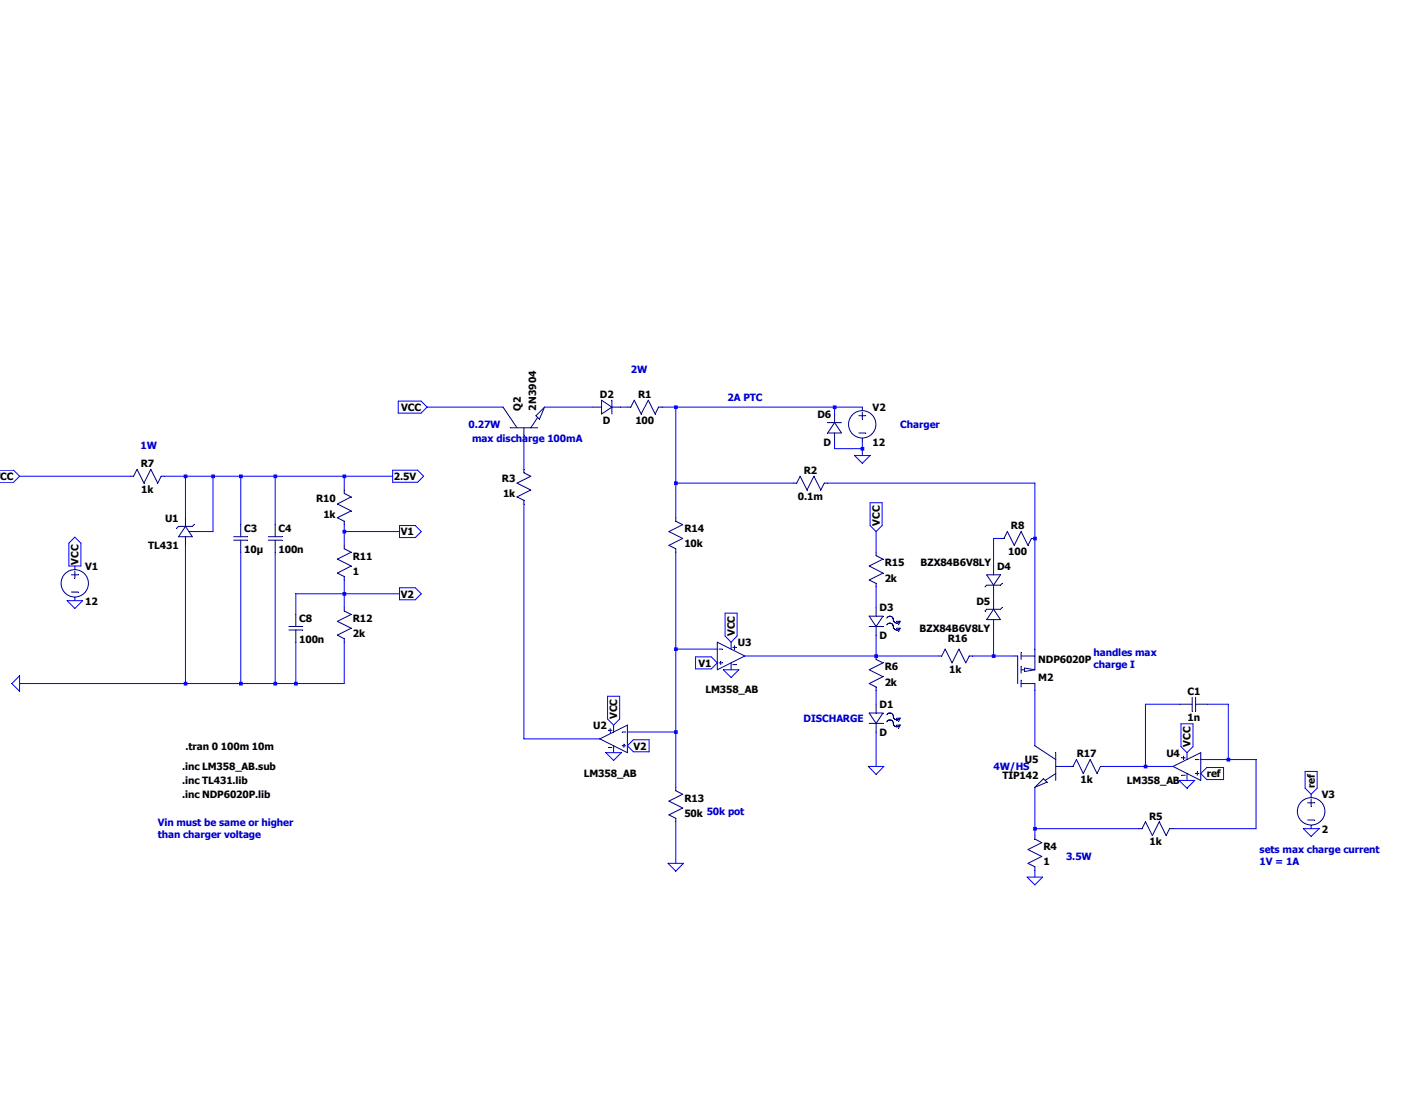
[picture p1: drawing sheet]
<svg xmlns="http://www.w3.org/2000/svg" width="279mm" height="216mm" viewBox="0 0 279 216" stroke-linecap="round" stroke-linejoin="round" font-family="sans-serif">
<path d="M14.1 113h1.3" fill="none" stroke="#00007f" stroke-width=".2"/>
<path d="M14.1 116.4h1.3" fill="none" stroke="#00007f" stroke-width=".2"/>
<path d="M14.7 112.4v1.3" fill="none" stroke="#00007f" stroke-width=".2"/>
<path d="M14.7 117.4v.7" fill="none" stroke="#00007f" stroke-width=".2"/>
<path d="M14.7 111.3v.7" fill="none" stroke="#00007f" stroke-width=".2"/>
<g fill="none" stroke="#00007f" stroke-width=".2">
<path d="M47.4 106.2v2.4"/>
<circle cx="14.7" cy="114.7" r="2.69"/>
</g>
<path d="M47.4 103.2v2.3" fill="none" stroke="#00007f" stroke-width=".2"/>
<path d="M46 105.5h2.7" fill="none" stroke="#00007f" stroke-width=".2"/>
<path d="M46 106.2h2.7" fill="none" stroke="#00007f" stroke-width=".2"/>
<path d="M54.1 106.2v2.4" fill="none" stroke="#00007f" stroke-width=".2"/>
<path d="M54.1 103.2v2.3" fill="none" stroke="#00007f" stroke-width=".2"/>
<path d="M52.8 105.5h2.7" fill="none" stroke="#00007f" stroke-width=".2"/>
<path d="M52.8 106.2h2.7" fill="none" stroke="#00007f" stroke-width=".2"/>
<path d="M31.7 93.6h.7" fill="none" stroke="#00007f" stroke-width=".2"/>
<path d="M31.7 93.6l-.7 1.4" fill="none" stroke="#00007f" stroke-width=".2"/>
<path d="M29.7 92.3l1.3 2.7" fill="none" stroke="#00007f" stroke-width=".2"/>
<path d="M29.7 92.3l-1.4 2.7" fill="none" stroke="#00007f" stroke-width=".2"/>
<path d="M27 92.3l1.3 2.7" fill="none" stroke="#00007f" stroke-width=".2"/>
<path d="M25.6 93.6h.7" fill="none" stroke="#00007f" stroke-width=".2"/>
<path d="M27 92.3l-.7 1.3" fill="none" stroke="#00007f" stroke-width=".2"/>
<path d="M67.7 96.4v.6" fill="none" stroke="#00007f" stroke-width=".2"/>
<path d="M67.7 97l1.4 .7" fill="none" stroke="#00007f" stroke-width=".2"/>
<path d="M69.1 97.7l-2.7 1.4" fill="none" stroke="#00007f" stroke-width=".2"/>
<path d="M66.4 99.1l2.7 1.4" fill="none" stroke="#00007f" stroke-width=".2"/>
<path d="M69.1 100.5l-2.7 1.3" fill="none" stroke="#00007f" stroke-width=".2"/>
<path d="M67.7 102.5v.7" fill="none" stroke="#00007f" stroke-width=".2"/>
<path d="M66.4 101.8l1.3 .7" fill="none" stroke="#00007f" stroke-width=".2"/>
<path d="M67.7 113.4v.6" fill="none" stroke="#00007f" stroke-width=".2"/>
<path d="M66.4 112.7l1.3 .7" fill="none" stroke="#00007f" stroke-width=".2"/>
<path d="M69.1 111.3l-2.7 1.4" fill="none" stroke="#00007f" stroke-width=".2"/>
<path d="M66.4 109.9l2.7 1.4" fill="none" stroke="#00007f" stroke-width=".2"/>
<path d="M69.1 108.6l-2.7 1.3" fill="none" stroke="#00007f" stroke-width=".2"/>
<path d="M67.7 107.2v.7" fill="none" stroke="#00007f" stroke-width=".2"/>
<path d="M67.7 107.9l1.4 .7" fill="none" stroke="#00007f" stroke-width=".2"/>
<path d="M67.7 125.6v.7" fill="none" stroke="#00007f" stroke-width=".2"/>
<path d="M66.4 124.9l1.3 .7" fill="none" stroke="#00007f" stroke-width=".2"/>
<path d="M69.1 123.5l-2.7 1.4" fill="none" stroke="#00007f" stroke-width=".2"/>
<path d="M66.4 122.2l2.7 1.3" fill="none" stroke="#00007f" stroke-width=".2"/>
<path d="M69.1 120.8l-2.7 1.4" fill="none" stroke="#00007f" stroke-width=".2"/>
<path d="M67.7 119.5v.6" fill="none" stroke="#00007f" stroke-width=".2"/>
<path d="M67.7 120.1l1.4 .7" fill="none" stroke="#00007f" stroke-width=".2"/>
<path d="M58.2 123.9v2.4" fill="none" stroke="#00007f" stroke-width=".2"/>
<path d="M58.2 120.8v2.4" fill="none" stroke="#00007f" stroke-width=".2"/>
<path d="M56.9 123.2h2.7" fill="none" stroke="#00007f" stroke-width=".2"/>
<path d="M56.9 123.9h2.7" fill="none" stroke="#00007f" stroke-width=".2"/>
<path d="M38.2 103.2l-.4 .3" fill="none" stroke="#00007f" stroke-width=".2"/>
<path d="M35.1 103.5l-.3 .3" fill="none" stroke="#00007f" stroke-width=".2"/>
<path d="M35.1 103.5h2.7" fill="none" stroke="#00007f" stroke-width=".2"/>
<path d="M35.1 105.5h2.7" fill="none" stroke="#00007f" stroke-width=".2"/>
<path d="M36.5 103.5l-1.4 2" fill="none" stroke="#00007f" stroke-width=".2"/>
<path d="M36.5 103.5l1.3 2" fill="none" stroke="#00007f" stroke-width=".2"/>
<path d="M36.5 105.5v1.7" fill="none" stroke="#00007f" stroke-width=".2"/>
<path d="M36.5 101.8v1.7" fill="none" stroke="#00007f" stroke-width=".2"/>
<path d="M37.2 104.5h2" fill="none" stroke="#00007f" stroke-width=".2"/>
<path d="M105.5 81.7l.6 .7" fill="none" stroke="#00007f" stroke-width=".2"/>
<path d="M107.1 80.1l-1.6 1.6" fill="none" stroke="#00007f" stroke-width=".2"/>
<path d="M107.1 80.1l-1 2.3" fill="none" stroke="#00007f" stroke-width=".2"/>
<path d="M105.8 82.1l-1.4 2" fill="none" stroke="#00007f" stroke-width=".2"/>
<path d="M100.4 84.1h5.4" fill="none" stroke="#00007f" stroke-width=".2"/>
<path d="M99 80.1l2.7 4" fill="none" stroke="#00007f" stroke-width=".2"/>
<path d="M103.1 84.1v1.4" fill="none" stroke="#00007f" stroke-width=".2"/>
<path d="M123.4 142.6l-5.4 2.7" fill="none" stroke="#00007f" stroke-width=".2"/>
<path d="M118 145.3l5.4 2.7" fill="none" stroke="#00007f" stroke-width=".2"/>
<path d="M123.4 142.6v5.4" fill="none" stroke="#00007f" stroke-width=".2"/>
<path d="M122.4 143.9h.7" fill="none" stroke="#00007f" stroke-width=".2"/>
<path d="M122.4 146.6h.7" fill="none" stroke="#00007f" stroke-width=".2"/>
<path d="M122.8 146.3v.7" fill="none" stroke="#00007f" stroke-width=".2"/>
<path d="M120.7 142.6v1.3" fill="none" stroke="#00007f" stroke-width=".2"/>
<path d="M120.7 146.6v1.4" fill="none" stroke="#00007f" stroke-width=".2"/>
<path d="M119.7 143.6h.7" fill="none" stroke="#00007f" stroke-width=".2"/>
<path d="M120.1 143.3v.6" fill="none" stroke="#00007f" stroke-width=".2"/>
<path d="M119.7 147h.7" fill="none" stroke="#00007f" stroke-width=".2"/>
<path d="M171 142.2h2.7" fill="none" stroke="#00007f" stroke-width=".2"/>
<path d="M171 140.2h2.7" fill="none" stroke="#00007f" stroke-width=".2"/>
<path d="M173.7 140.2l-1.3 2" fill="none" stroke="#00007f" stroke-width=".2"/>
<path d="M171 140.2l1.4 2" fill="none" stroke="#00007f" stroke-width=".2"/>
<path d="M172.4 138.5v1.7" fill="none" stroke="#00007f" stroke-width=".2"/>
<path d="M172.4 142.2v1.7" fill="none" stroke="#00007f" stroke-width=".2"/>
<path d="M177.1 141.2l-.3 .7" fill="none" stroke="#00007f" stroke-width=".2"/>
<path d="M176.4 141.2h.7" fill="none" stroke="#00007f" stroke-width=".2"/>
<path d="M177.1 142.6l-.3 .7" fill="none" stroke="#00007f" stroke-width=".2"/>
<path d="M176.4 142.6h.7" fill="none" stroke="#00007f" stroke-width=".2"/>
<path d="M174.5 140.5h.1" fill="none" stroke="#00007f" stroke-width=".2"/>
<path d="M174.6 140.4l-.1 .1" fill="none" stroke="#00007f" stroke-width=".2"/>
<path d="M174.7 140.3l-.1 .1" fill="none" stroke="#00007f" stroke-width=".2"/>
<path d="M174.8 140.3h-.1" fill="none" stroke="#00007f" stroke-width=".2"/>
<path d="M174.9 140.2l-.1 .1" fill="none" stroke="#00007f" stroke-width=".2"/>
<path d="M174.9 140.2h.1" fill="none" stroke="#00007f" stroke-width=".2"/>
<path d="M175 140.2h.1" fill="none" stroke="#00007f" stroke-width=".2"/>
<path d="M175.1 140.2h.2" fill="none" stroke="#00007f" stroke-width=".2"/>
<path d="M175.3 140.2v.1" fill="none" stroke="#00007f" stroke-width=".2"/>
<path d="M175.3 140.3h.2" fill="none" stroke="#00007f" stroke-width=".2"/>
<path d="M175.5 140.3l.1 .1" fill="none" stroke="#00007f" stroke-width=".2"/>
<path d="M175.6 140.4v.1" fill="none" stroke="#00007f" stroke-width=".2"/>
<path d="M175.6 140.5h.1" fill="none" stroke="#00007f" stroke-width=".2"/>
<path d="M175.7 140.5v.1" fill="none" stroke="#00007f" stroke-width=".2"/>
<path d="M175.7 140.6l.1 .2" fill="none" stroke="#00007f" stroke-width=".2"/>
<path d="M175.8 140.8v.1" fill="none" stroke="#00007f" stroke-width=".2"/>
<path d="M177.1 141.2l-.1 .1" fill="none" stroke="#00007f" stroke-width=".2"/>
<path d="M177 141.3l-.1 .1" fill="none" stroke="#00007f" stroke-width=".2"/>
<path d="M176.9 141.4h-.1" fill="none" stroke="#00007f" stroke-width=".2"/>
<path d="M176.8 141.4l-.1 .1" fill="none" stroke="#00007f" stroke-width=".2"/>
<path d="M176.7 141.5h.1" fill="none" stroke="#00007f" stroke-width=".2"/>
<path d="M176.7 141.5l-.2 .1" fill="none" stroke="#00007f" stroke-width=".2"/>
<path d="M176.4 141.6h.1" fill="none" stroke="#00007f" stroke-width=".2"/>
<path d="M176.3 141.5l.1 .1" fill="none" stroke="#00007f" stroke-width=".2"/>
<path d="M176.2 141.5h.1" fill="none" stroke="#00007f" stroke-width=".2"/>
<path d="M176.1 141.4l.1 .1" fill="none" stroke="#00007f" stroke-width=".2"/>
<path d="M176 141.4h.1" fill="none" stroke="#00007f" stroke-width=".2"/>
<path d="M175.9 141.3l.1 .1" fill="none" stroke="#00007f" stroke-width=".2"/>
<path d="M175.9 141.2v.1" fill="none" stroke="#00007f" stroke-width=".2"/>
<path d="M175.8 141.1l.1 .1" fill="none" stroke="#00007f" stroke-width=".2"/>
<path d="M175.8 141v.1" fill="none" stroke="#00007f" stroke-width=".2"/>
<path d="M175.8 140.9v.1" fill="none" stroke="#00007f" stroke-width=".2"/>
<path d="M174.5 141.8v.1" fill="none" stroke="#00007f" stroke-width=".2"/>
<path d="M174.6 141.7l-.1 .1" fill="none" stroke="#00007f" stroke-width=".2"/>
<path d="M174.7 141.7h-.1" fill="none" stroke="#00007f" stroke-width=".2"/>
<path d="M174.8 141.6l-.1 .1" fill="none" stroke="#00007f" stroke-width=".2"/>
<path d="M174.9 141.6h-.1" fill="none" stroke="#00007f" stroke-width=".2"/>
<path d="M174.9 141.6h.1" fill="none" stroke="#00007f" stroke-width=".2"/>
<path d="M175 141.6h.1" fill="none" stroke="#00007f" stroke-width=".2"/>
<path d="M175.1 141.6h.2" fill="none" stroke="#00007f" stroke-width=".2"/>
<path d="M175.3 141.6h.1" fill="none" stroke="#00007f" stroke-width=".2"/>
<path d="M175.3 141.6h.2" fill="none" stroke="#00007f" stroke-width=".2"/>
<path d="M175.5 141.6l.1 .1" fill="none" stroke="#00007f" stroke-width=".2"/>
<path d="M175.6 141.7v.1" fill="none" stroke="#00007f" stroke-width=".2"/>
<path d="M175.6 141.8l.1 .1" fill="none" stroke="#00007f" stroke-width=".2"/>
<path d="M175.7 141.9v.1" fill="none" stroke="#00007f" stroke-width=".2"/>
<path d="M175.7 142l.1 .1" fill="none" stroke="#00007f" stroke-width=".2"/>
<path d="M175.8 142.1v.1" fill="none" stroke="#00007f" stroke-width=".2"/>
<path d="M177.1 142.5l-.1 .1" fill="none" stroke="#00007f" stroke-width=".2"/>
<path d="M177 142.6l-.1 .1" fill="none" stroke="#00007f" stroke-width=".2"/>
<path d="M176.9 142.7l-.1 .1" fill="none" stroke="#00007f" stroke-width=".2"/>
<path d="M176.8 142.8h-.1" fill="none" stroke="#00007f" stroke-width=".2"/>
<path d="M176.7 142.8v.1" fill="none" stroke="#00007f" stroke-width=".2"/>
<path d="M176.7 142.9h-.2" fill="none" stroke="#00007f" stroke-width=".2"/>
<path d="M176.4 142.9h.1" fill="none" stroke="#00007f" stroke-width=".2"/>
<path d="M176.3 142.9h.1" fill="none" stroke="#00007f" stroke-width=".2"/>
<path d="M176.2 142.9h.1" fill="none" stroke="#00007f" stroke-width=".2"/>
<path d="M176.1 142.8l.1 .1" fill="none" stroke="#00007f" stroke-width=".2"/>
<path d="M176 142.7l.1 .1" fill="none" stroke="#00007f" stroke-width=".2"/>
<path d="M175.9 142.7h.1" fill="none" stroke="#00007f" stroke-width=".2"/>
<path d="M175.9 142.6v.1" fill="none" stroke="#00007f" stroke-width=".2"/>
<path d="M175.8 142.5l.1 .1" fill="none" stroke="#00007f" stroke-width=".2"/>
<path d="M175.8 142.3v.2" fill="none" stroke="#00007f" stroke-width=".2"/>
<path d="M175.8 142.2v.1" fill="none" stroke="#00007f" stroke-width=".2"/>
<path d="M133 160.9v.7" fill="none" stroke="#00007f" stroke-width=".2"/>
<path d="M131.6 160.2l1.4 .7" fill="none" stroke="#00007f" stroke-width=".2"/>
<path d="M134.3 158.9l-2.7 1.3" fill="none" stroke="#00007f" stroke-width=".2"/>
<path d="M131.6 157.5l2.7 1.4" fill="none" stroke="#00007f" stroke-width=".2"/>
<path d="M134.3 156.2l-2.7 1.3" fill="none" stroke="#00007f" stroke-width=".2"/>
<path d="M133 154.8v.7" fill="none" stroke="#00007f" stroke-width=".2"/>
<path d="M133 155.5l1.3 .7" fill="none" stroke="#00007f" stroke-width=".2"/>
<path d="M141.1 126.3l5.5 2.7" fill="none" stroke="#00007f" stroke-width=".2"/>
<path d="M146.6 129l-5.5 2.7" fill="none" stroke="#00007f" stroke-width=".2"/>
<path d="M141.1 126.3v5.4" fill="none" stroke="#00007f" stroke-width=".2"/>
<path d="M141.5 127.6h.7" fill="none" stroke="#00007f" stroke-width=".2"/>
<path d="M141.5 130.3h.7" fill="none" stroke="#00007f" stroke-width=".2"/>
<path d="M141.8 130v.7" fill="none" stroke="#00007f" stroke-width=".2"/>
<path d="M143.8 126.3v1.3" fill="none" stroke="#00007f" stroke-width=".2"/>
<path d="M143.8 130.3v1.4" fill="none" stroke="#00007f" stroke-width=".2"/>
<path d="M144.2 127.3h.7" fill="none" stroke="#00007f" stroke-width=".2"/>
<path d="M144.5 127v.6" fill="none" stroke="#00007f" stroke-width=".2"/>
<path d="M144.2 130.7h.7" fill="none" stroke="#00007f" stroke-width=".2"/>
<path d="M133 107.9v.7" fill="none" stroke="#00007f" stroke-width=".2"/>
<path d="M131.6 107.2l1.4 .7" fill="none" stroke="#00007f" stroke-width=".2"/>
<path d="M134.3 105.9l-2.7 1.3" fill="none" stroke="#00007f" stroke-width=".2"/>
<path d="M131.6 104.5l2.7 1.4" fill="none" stroke="#00007f" stroke-width=".2"/>
<path d="M134.3 103.2l-2.7 1.3" fill="none" stroke="#00007f" stroke-width=".2"/>
<path d="M133 101.8v.7" fill="none" stroke="#00007f" stroke-width=".2"/>
<path d="M133 102.5l1.3 .7" fill="none" stroke="#00007f" stroke-width=".2"/>
<path d="M172.4 114.7v.7" fill="none" stroke="#00007f" stroke-width=".2"/>
<path d="M171 114l1.4 .7" fill="none" stroke="#00007f" stroke-width=".2"/>
<path d="M173.7 112.7l-2.7 1.3" fill="none" stroke="#00007f" stroke-width=".2"/>
<path d="M171 111.3l2.7 1.4" fill="none" stroke="#00007f" stroke-width=".2"/>
<path d="M173.7 109.9l-2.7 1.4" fill="none" stroke="#00007f" stroke-width=".2"/>
<path d="M172.4 108.6v.7" fill="none" stroke="#00007f" stroke-width=".2"/>
<path d="M172.4 109.3l1.3 .6" fill="none" stroke="#00007f" stroke-width=".2"/>
<path d="M120.4 78.7v2.7" fill="none" stroke="#00007f" stroke-width=".2"/>
<path d="M118.4 78.7v2.7" fill="none" stroke="#00007f" stroke-width=".2"/>
<path d="M118.4 78.7l2 1.4" fill="none" stroke="#00007f" stroke-width=".2"/>
<path d="M120.4 80.1l-2 1.3" fill="none" stroke="#00007f" stroke-width=".2"/>
<path d="M116.7 80.1h1.7" fill="none" stroke="#00007f" stroke-width=".2"/>
<path d="M120.4 80.1h1.7" fill="none" stroke="#00007f" stroke-width=".2"/>
<path d="M171 123.2h2.7" fill="none" stroke="#00007f" stroke-width=".2"/>
<path d="M171 121.2h2.7" fill="none" stroke="#00007f" stroke-width=".2"/>
<path d="M173.7 121.2l-1.3 2" fill="none" stroke="#00007f" stroke-width=".2"/>
<path d="M171 121.2l1.4 2" fill="none" stroke="#00007f" stroke-width=".2"/>
<path d="M172.4 119.5v1.7" fill="none" stroke="#00007f" stroke-width=".2"/>
<path d="M172.4 123.2v1.7" fill="none" stroke="#00007f" stroke-width=".2"/>
<path d="M177.1 122.2l-.3 .7" fill="none" stroke="#00007f" stroke-width=".2"/>
<path d="M176.4 122.2h.7" fill="none" stroke="#00007f" stroke-width=".2"/>
<path d="M177.1 123.5l-.3 .7" fill="none" stroke="#00007f" stroke-width=".2"/>
<path d="M176.4 123.5h.7" fill="none" stroke="#00007f" stroke-width=".2"/>
<path d="M174.5 121.5h.1" fill="none" stroke="#00007f" stroke-width=".2"/>
<path d="M174.6 121.4l-.1 .1" fill="none" stroke="#00007f" stroke-width=".2"/>
<path d="M174.7 121.3l-.1 .1" fill="none" stroke="#00007f" stroke-width=".2"/>
<path d="M174.8 121.2l-.1 .1" fill="none" stroke="#00007f" stroke-width=".2"/>
<path d="M174.9 121.2h-.1" fill="none" stroke="#00007f" stroke-width=".2"/>
<path d="M175 121.2h-.1" fill="none" stroke="#00007f" stroke-width=".2"/>
<path d="M175 121.2h.1" fill="none" stroke="#00007f" stroke-width=".2"/>
<path d="M175.1 121.2h.2" fill="none" stroke="#00007f" stroke-width=".2"/>
<path d="M175.3 121.2h.1" fill="none" stroke="#00007f" stroke-width=".2"/>
<path d="M175.3 121.2l.2 .1" fill="none" stroke="#00007f" stroke-width=".2"/>
<path d="M175.5 121.3h.1" fill="none" stroke="#00007f" stroke-width=".2"/>
<path d="M175.6 121.3v.1" fill="none" stroke="#00007f" stroke-width=".2"/>
<path d="M175.6 121.4l.1 .1" fill="none" stroke="#00007f" stroke-width=".2"/>
<path d="M175.7 121.5v.1" fill="none" stroke="#00007f" stroke-width=".2"/>
<path d="M175.7 121.6l.1 .2" fill="none" stroke="#00007f" stroke-width=".2"/>
<path d="M175.8 121.8h.1" fill="none" stroke="#00007f" stroke-width=".2"/>
<path d="M177.1 122.1l-.1 .2" fill="none" stroke="#00007f" stroke-width=".2"/>
<path d="M177 122.3h-.1" fill="none" stroke="#00007f" stroke-width=".2"/>
<path d="M176.9 122.3l-.1 .1" fill="none" stroke="#00007f" stroke-width=".2"/>
<path d="M176.8 122.4l-.1 .1" fill="none" stroke="#00007f" stroke-width=".2"/>
<path d="M176.7 122.5h.1" fill="none" stroke="#00007f" stroke-width=".2"/>
<path d="M176.5 122.5h.2" fill="none" stroke="#00007f" stroke-width=".2"/>
<path d="M176.4 122.5h.1" fill="none" stroke="#00007f" stroke-width=".2"/>
<path d="M176.3 122.5h.1" fill="none" stroke="#00007f" stroke-width=".2"/>
<path d="M176.2 122.5h.1" fill="none" stroke="#00007f" stroke-width=".2"/>
<path d="M176.1 122.4l.1 .1" fill="none" stroke="#00007f" stroke-width=".2"/>
<path d="M176 122.3l.1 .1" fill="none" stroke="#00007f" stroke-width=".2"/>
<path d="M175.9 122.3h.1" fill="none" stroke="#00007f" stroke-width=".2"/>
<path d="M175.9 122.2v.1" fill="none" stroke="#00007f" stroke-width=".2"/>
<path d="M175.8 122.1l.1 .1" fill="none" stroke="#00007f" stroke-width=".2"/>
<path d="M175.8 122v.1" fill="none" stroke="#00007f" stroke-width=".2"/>
<path d="M175.8 121.8v.2" fill="none" stroke="#00007f" stroke-width=".2"/>
<path d="M174.5 122.8v.1" fill="none" stroke="#00007f" stroke-width=".2"/>
<path d="M174.6 122.7l-.1 .1" fill="none" stroke="#00007f" stroke-width=".2"/>
<path d="M174.7 122.6l-.1 .1" fill="none" stroke="#00007f" stroke-width=".2"/>
<path d="M174.8 122.6h-.1" fill="none" stroke="#00007f" stroke-width=".2"/>
<path d="M174.9 122.6h-.1" fill="none" stroke="#00007f" stroke-width=".2"/>
<path d="M175 122.5l-.1 .1" fill="none" stroke="#00007f" stroke-width=".2"/>
<path d="M175 122.5h.1" fill="none" stroke="#00007f" stroke-width=".2"/>
<path d="M175.1 122.5l.2 .1" fill="none" stroke="#00007f" stroke-width=".2"/>
<path d="M175.3 122.6h.1" fill="none" stroke="#00007f" stroke-width=".2"/>
<path d="M175.3 122.6h.2" fill="none" stroke="#00007f" stroke-width=".2"/>
<path d="M175.5 122.6l.1 .1" fill="none" stroke="#00007f" stroke-width=".2"/>
<path d="M175.6 122.7v.1" fill="none" stroke="#00007f" stroke-width=".2"/>
<path d="M175.6 122.8l.1 .1" fill="none" stroke="#00007f" stroke-width=".2"/>
<path d="M175.7 122.9v.1" fill="none" stroke="#00007f" stroke-width=".2"/>
<path d="M175.7 123l.1 .1" fill="none" stroke="#00007f" stroke-width=".2"/>
<path d="M175.8 123.1v.1" fill="none" stroke="#00007f" stroke-width=".2"/>
<path d="M177.1 123.5l-.1 .1" fill="none" stroke="#00007f" stroke-width=".2"/>
<path d="M177 123.6l-.1 .1" fill="none" stroke="#00007f" stroke-width=".2"/>
<path d="M176.9 123.7l-.1 .1" fill="none" stroke="#00007f" stroke-width=".2"/>
<path d="M176.8 123.8h-.1" fill="none" stroke="#00007f" stroke-width=".2"/>
<path d="M176.7 123.8v.1" fill="none" stroke="#00007f" stroke-width=".2"/>
<path d="M176.5 123.9h.2" fill="none" stroke="#00007f" stroke-width=".2"/>
<path d="M176.4 123.9h.1" fill="none" stroke="#00007f" stroke-width=".2"/>
<path d="M176.3 123.9h.1" fill="none" stroke="#00007f" stroke-width=".2"/>
<path d="M176.2 123.8l.1 .1" fill="none" stroke="#00007f" stroke-width=".2"/>
<path d="M176.1 123.8h.1" fill="none" stroke="#00007f" stroke-width=".2"/>
<path d="M176 123.7l.1 .1" fill="none" stroke="#00007f" stroke-width=".2"/>
<path d="M175.9 123.6l.1 .1" fill="none" stroke="#00007f" stroke-width=".2"/>
<path d="M175.9 123.5v.1" fill="none" stroke="#00007f" stroke-width=".2"/>
<path d="M175.8 123.4l.1 .1" fill="none" stroke="#00007f" stroke-width=".2"/>
<path d="M175.8 123.3v.1" fill="none" stroke="#00007f" stroke-width=".2"/>
<path d="M175.8 123.2v.1" fill="none" stroke="#00007f" stroke-width=".2"/>
<path d="M190.7 129h.7" fill="none" stroke="#00007f" stroke-width=".2"/>
<path d="M190.7 129l-.7 1.3" fill="none" stroke="#00007f" stroke-width=".2"/>
<path d="M188.7 127.6l1.3 2.7" fill="none" stroke="#00007f" stroke-width=".2"/>
<path d="M188.7 127.6l-1.4 2.7" fill="none" stroke="#00007f" stroke-width=".2"/>
<path d="M186 127.6l1.3 2.7" fill="none" stroke="#00007f" stroke-width=".2"/>
<path d="M184.6 129h.7" fill="none" stroke="#00007f" stroke-width=".2"/>
<path d="M186 127.6l-.7 1.4" fill="none" stroke="#00007f" stroke-width=".2"/>
<path d="M169 81.7h1.3" fill="none" stroke="#00007f" stroke-width=".2"/>
<path d="M169 85.1h1.3" fill="none" stroke="#00007f" stroke-width=".2"/>
<path d="M169.7 81.1v1.3" fill="none" stroke="#00007f" stroke-width=".2"/>
<path d="M169.7 86.2v.7" fill="none" stroke="#00007f" stroke-width=".2"/>
<path d="M169.7 80.1v.6" fill="none" stroke="#00007f" stroke-width=".2"/>
<g fill="none" stroke="#00007f" stroke-width=".2">
<path d="M172.4 135.1v.7"/>
<circle cx="169.7" cy="83.4" r="2.69"/>
</g>
<path d="M171 134.4l1.4 .7" fill="none" stroke="#00007f" stroke-width=".2"/>
<path d="M173.7 133.1l-2.7 1.3" fill="none" stroke="#00007f" stroke-width=".2"/>
<path d="M171 131.7l2.7 1.4" fill="none" stroke="#00007f" stroke-width=".2"/>
<path d="M173.7 130.3l-2.7 1.4" fill="none" stroke="#00007f" stroke-width=".2"/>
<path d="M172.4 129v.7" fill="none" stroke="#00007f" stroke-width=".2"/>
<path d="M172.4 129.7l1.3 .6" fill="none" stroke="#00007f" stroke-width=".2"/>
<path d="M103.1 92.3v.7" fill="none" stroke="#00007f" stroke-width=".2"/>
<path d="M103.1 93l1.3 .6" fill="none" stroke="#00007f" stroke-width=".2"/>
<path d="M104.4 93.6l-2.7 1.4" fill="none" stroke="#00007f" stroke-width=".2"/>
<path d="M101.7 95l2.7 1.4" fill="none" stroke="#00007f" stroke-width=".2"/>
<path d="M104.4 96.4l-2.7 1.3" fill="none" stroke="#00007f" stroke-width=".2"/>
<path d="M103.1 98.4v.7" fill="none" stroke="#00007f" stroke-width=".2"/>
<path d="M101.7 97.7l1.4 .7" fill="none" stroke="#00007f" stroke-width=".2"/>
<path d="M203.6 170.4v.7" fill="none" stroke="#00007f" stroke-width=".2"/>
<path d="M202.3 169.8l1.3 .6" fill="none" stroke="#00007f" stroke-width=".2"/>
<path d="M205 168.4l-2.7 1.4" fill="none" stroke="#00007f" stroke-width=".2"/>
<path d="M202.3 167l2.7 1.4" fill="none" stroke="#00007f" stroke-width=".2"/>
<path d="M205 165.7l-2.7 1.3" fill="none" stroke="#00007f" stroke-width=".2"/>
<path d="M203.6 164.3v.7" fill="none" stroke="#00007f" stroke-width=".2"/>
<path d="M203.6 165l1.4 .7" fill="none" stroke="#00007f" stroke-width=".2"/>
<path d="M236.3 148l-5.5 2.7" fill="none" stroke="#00007f" stroke-width=".2"/>
<path d="M230.8 150.7l5.5 2.8" fill="none" stroke="#00007f" stroke-width=".2"/>
<path d="M236.3 148v5.5" fill="none" stroke="#00007f" stroke-width=".2"/>
<path d="M235.2 149.4h.7" fill="none" stroke="#00007f" stroke-width=".2"/>
<path d="M235.2 152.1h.7" fill="none" stroke="#00007f" stroke-width=".2"/>
<path d="M235.6 151.7v.7" fill="none" stroke="#00007f" stroke-width=".2"/>
<path d="M233.6 148v1.4" fill="none" stroke="#00007f" stroke-width=".2"/>
<path d="M233.6 152.1v1.4" fill="none" stroke="#00007f" stroke-width=".2"/>
<path d="M232.5 149h.7" fill="none" stroke="#00007f" stroke-width=".2"/>
<path d="M232.9 148.7v.7" fill="none" stroke="#00007f" stroke-width=".2"/>
<path d="M232.5 152.4h.7" fill="none" stroke="#00007f" stroke-width=".2"/>
<path d="M232.2 138.5h2.4" fill="none" stroke="#00007f" stroke-width=".2"/>
<path d="M235.2 138.5h2.4" fill="none" stroke="#00007f" stroke-width=".2"/>
<path d="M235.2 137.1v2.8" fill="none" stroke="#00007f" stroke-width=".2"/>
<path d="M234.6 137.1v2.8" fill="none" stroke="#00007f" stroke-width=".2"/>
<path d="M224 162.9h.7" fill="none" stroke="#00007f" stroke-width=".2"/>
<path d="M225.4 161.6l-.7 1.3" fill="none" stroke="#00007f" stroke-width=".2"/>
<path d="M225.4 161.6l1.3 2.7" fill="none" stroke="#00007f" stroke-width=".2"/>
<path d="M228.1 161.6l-1.4 2.7" fill="none" stroke="#00007f" stroke-width=".2"/>
<path d="M228.1 161.6l1.3 2.7" fill="none" stroke="#00007f" stroke-width=".2"/>
<path d="M230.1 162.9h.7" fill="none" stroke="#00007f" stroke-width=".2"/>
<path d="M230.1 162.9l-.7 1.4" fill="none" stroke="#00007f" stroke-width=".2"/>
<path d="M257.3 157.9h1.4" fill="none" stroke="#00007f" stroke-width=".2"/>
<path d="M257.3 161.2h1.4" fill="none" stroke="#00007f" stroke-width=".2"/>
<path d="M258 157.2v1.3" fill="none" stroke="#00007f" stroke-width=".2"/>
<path d="M258 162.3v.6" fill="none" stroke="#00007f" stroke-width=".2"/>
<path d="M258 156.2v.6" fill="none" stroke="#00007f" stroke-width=".2"/>
<g fill="none" stroke="#00007f" stroke-width=".2">
<path d="M210.4 150.7h.7"/>
<circle cx="258" cy="159.5" r="2.7"/>
</g>
<path d="M211.8 149.4l-.7 1.3" fill="none" stroke="#00007f" stroke-width=".2"/>
<path d="M211.8 149.4l1.3 2.7" fill="none" stroke="#00007f" stroke-width=".2"/>
<path d="M214.5 149.4l-1.4 2.7" fill="none" stroke="#00007f" stroke-width=".2"/>
<path d="M214.5 149.4l1.4 2.7" fill="none" stroke="#00007f" stroke-width=".2"/>
<path d="M216.5 150.7h.7" fill="none" stroke="#00007f" stroke-width=".2"/>
<path d="M216.5 150.7l-.6 1.4" fill="none" stroke="#00007f" stroke-width=".2"/>
<path d="M129.6 80.1h.7" fill="none" stroke="#00007f" stroke-width=".2"/>
<path d="M129.6 80.1l-.7 1.3" fill="none" stroke="#00007f" stroke-width=".2"/>
<path d="M127.6 78.7l1.3 2.7" fill="none" stroke="#00007f" stroke-width=".2"/>
<path d="M127.6 78.7l-1.4 2.7" fill="none" stroke="#00007f" stroke-width=".2"/>
<path d="M124.8 78.7l1.4 2.7" fill="none" stroke="#00007f" stroke-width=".2"/>
<path d="M123.4 80.1h.7" fill="none" stroke="#00007f" stroke-width=".2"/>
<path d="M124.8 78.7l-.7 1.4" fill="none" stroke="#00007f" stroke-width=".2"/>
<path d="M162.2 95h.7" fill="none" stroke="#00007f" stroke-width=".2"/>
<path d="M162.2 95l-.7 1.4" fill="none" stroke="#00007f" stroke-width=".2"/>
<path d="M160.1 93.6l1.4 2.8" fill="none" stroke="#00007f" stroke-width=".2"/>
<path d="M160.1 93.6l-1.3 2.8" fill="none" stroke="#00007f" stroke-width=".2"/>
<path d="M157.4 93.6l1.4 2.8" fill="none" stroke="#00007f" stroke-width=".2"/>
<path d="M156.1 95h.7" fill="none" stroke="#00007f" stroke-width=".2"/>
<path d="M157.4 93.6l-.6 1.4" fill="none" stroke="#00007f" stroke-width=".2"/>
<path d="M205.3 153.1l.7 .7" fill="none" stroke="#00007f" stroke-width=".2"/>
<path d="M205.3 153.1l-1.7 1.7" fill="none" stroke="#00007f" stroke-width=".2"/>
<path d="M206 153.8l-2.4 1" fill="none" stroke="#00007f" stroke-width=".2"/>
<path d="M207.7 152.1l-2 1.4" fill="none" stroke="#00007f" stroke-width=".2"/>
<path d="M207.7 148v5.5" fill="none" stroke="#00007f" stroke-width=".2"/>
<path d="M203.6 146.6l4.1 2.8" fill="none" stroke="#00007f" stroke-width=".2"/>
<path d="M207.7 150.7h1.4" fill="none" stroke="#00007f" stroke-width=".2"/>
<path d="M203.6 127.6v4.1" fill="none" stroke="#00007f" stroke-width=".2"/>
<path d="M200.9 129h2.7" fill="none" stroke="#00007f" stroke-width=".2"/>
<path d="M200.9 131.7h.7" fill="none" stroke="#00007f" stroke-width=".2"/>
<path d="M203.6 131.7l-2 .3" fill="none" stroke="#00007f" stroke-width=".2"/>
<path d="M201.6 131.4l2 .3" fill="none" stroke="#00007f" stroke-width=".2"/>
<path d="M201.6 131.4v.6" fill="none" stroke="#00007f" stroke-width=".2"/>
<path d="M200.9 133.7v1.4" fill="none" stroke="#00007f" stroke-width=".2"/>
<path d="M200.9 131v1.4" fill="none" stroke="#00007f" stroke-width=".2"/>
<path d="M200.9 128.3v1.4" fill="none" stroke="#00007f" stroke-width=".2"/>
<path d="M199.6 129h.6" fill="none" stroke="#00007f" stroke-width=".2"/>
<path d="M200.2 129v5.4" fill="none" stroke="#00007f" stroke-width=".2"/>
<path d="M200.9 134.4h2.7" fill="none" stroke="#00007f" stroke-width=".2"/>
<path d="M203.6 134.4v1.4" fill="none" stroke="#00007f" stroke-width=".2"/>
<path d="M194.1 115.1l-.3 .3" fill="none" stroke="#00007f" stroke-width=".2"/>
<path d="M197.2 114.7l-.4 .4" fill="none" stroke="#00007f" stroke-width=".2"/>
<path d="M194.1 115.1h2.7" fill="none" stroke="#00007f" stroke-width=".2"/>
<path d="M194.1 113h2.7" fill="none" stroke="#00007f" stroke-width=".2"/>
<path d="M196.8 113l-1.3 2.1" fill="none" stroke="#00007f" stroke-width=".2"/>
<path d="M194.1 113l1.4 2.1" fill="none" stroke="#00007f" stroke-width=".2"/>
<path d="M195.5 111.3v1.7" fill="none" stroke="#00007f" stroke-width=".2"/>
<path d="M195.5 115.1v1.7" fill="none" stroke="#00007f" stroke-width=".2"/>
<path d="M196.8 105.9h.7" fill="none" stroke="#00007f" stroke-width=".2"/>
<path d="M198.2 104.5l-.7 1.4" fill="none" stroke="#00007f" stroke-width=".2"/>
<path d="M198.2 104.5l1.4 2.7" fill="none" stroke="#00007f" stroke-width=".2"/>
<path d="M200.9 104.5l-1.3 2.7" fill="none" stroke="#00007f" stroke-width=".2"/>
<path d="M200.9 104.5l1.4 2.7" fill="none" stroke="#00007f" stroke-width=".2"/>
<path d="M202.9 105.9h.7" fill="none" stroke="#00007f" stroke-width=".2"/>
<path d="M202.9 105.9l-.6 1.3" fill="none" stroke="#00007f" stroke-width=".2"/>
<path d="M162.9 83.1h2.7" fill="none" stroke="#00007f" stroke-width=".2"/>
<path d="M162.9 85.1h2.7" fill="none" stroke="#00007f" stroke-width=".2"/>
<path d="M164.2 83.1l-1.3 2" fill="none" stroke="#00007f" stroke-width=".2"/>
<path d="M164.2 83.1l1.4 2" fill="none" stroke="#00007f" stroke-width=".2"/>
<path d="M164.2 85.1v1.8" fill="none" stroke="#00007f" stroke-width=".2"/>
<path d="M164.2 81.4v1.7" fill="none" stroke="#00007f" stroke-width=".2"/>
<path d="M197.2 119.5l-.4 .3" fill="none" stroke="#00007f" stroke-width=".2"/>
<path d="M194.1 119.8l-.3 .3" fill="none" stroke="#00007f" stroke-width=".2"/>
<path d="M194.1 119.8h2.7" fill="none" stroke="#00007f" stroke-width=".2"/>
<path d="M194.1 121.8h2.7" fill="none" stroke="#00007f" stroke-width=".2"/>
<path d="M195.5 119.8l-1.4 2" fill="none" stroke="#00007f" stroke-width=".2"/>
<path d="M195.5 119.8l1.3 2" fill="none" stroke="#00007f" stroke-width=".2"/>
<path d="M195.5 121.8v1.7" fill="none" stroke="#00007f" stroke-width=".2"/>
<path d="M195.5 118.1v1.7" fill="none" stroke="#00007f" stroke-width=".2"/>
<g fill="none" stroke="#00f" stroke-width=".2">
<path d="M78.4 78.9h4.4l1.2 1.2-1.2 1.1h-4.4zM0 92.5h2.7l1.2 1.1-1.2 1.2h-2.8M77.3 92.5h4.9l1.2 1.1-1.2 1.2h-4.9zM84 80.1h15M168.1 89.6h3.1l-1.5 1.5zM171.2 98.8h2.4v4.5l-1.2 1.2-1.2-1.2zM13.2 118.1h3.1l-1.6 1.5zM13.5 106.8l1.2-1.2 1.2 1.2v4.5h-2.4zM78.6 103.3h3.1l1.2 1.2-1.2 1.2h-3.1zM78.6 115.6h3.1l1.2 1.2-1.2 1.1h-3.1zM3.9 132.9v3l-1.6-1.5zM119.5 136.9h2.4v4.5l-1.2 1.2-1.2-1.2z"/>
<path d="M136.9 129.2h3.1l1.1 1.1-1.1 1.2h-3.1zM142.3 131.7h3.1l-1.6 1.5zM142.7 120.6h2.3v4.5l-1.2 1.2-1.1-1.2zM119.2 148h3.1l-1.6 1.5zM123.4 146.6l1.2-1.1h3.1v2.3h-3.1zM170.9 150.7h3l-1.5 1.6zM232 153.5h3.1l-1.5 1.5zM232.4 142.3h2.3v4.5l-1.1 1.2-1.2-1.2zM236.3 152.1l1.1-1.2h3.3v2.4h-3.3zM256.8 151.7h2.4v3.3l-1.2 1.2-1.2-1.2zM131.4 169.8h3.1l-1.5 1.5zM202.1 172.5h3l-1.5 1.5z"/>
<path d="M256.5 162.9h3l-1.5 1.6z"/>
</g>
<path d="M107.1 80.1h9.6" fill="none" stroke="#00f" stroke-width=".2"/>
<path d="M122.1 80.1h1.3" fill="none" stroke="#00f" stroke-width=".2"/>
<path d="M130.3 80.1h2.7" fill="none" stroke="#00f" stroke-width=".2"/>
<path d="M133 80.1h31.2" fill="none" stroke="#00f" stroke-width=".2"/>
<path d="M164.2 80.1h5.5" fill="none" stroke="#00f" stroke-width=".2"/>
<path d="M164.2 80.1v1.3" fill="none" stroke="#00f" stroke-width=".2"/>
<path d="M164.2 86.9v1.3" fill="none" stroke="#00f" stroke-width=".2"/>
<path d="M169.7 86.9v1.3" fill="none" stroke="#00f" stroke-width=".2"/>
<path d="M164.2 88.2h5.5" fill="none" stroke="#00f" stroke-width=".2"/>
<path d="M169.7 88.2v1.4" fill="none" stroke="#00f" stroke-width=".2"/>
<path d="M103.1 85.5v6.8" fill="none" stroke="#00f" stroke-width=".2"/>
<path d="M3.9 93.6h21.7" fill="none" stroke="#00f" stroke-width=".2"/>
<path d="M32.4 93.6h4.1" fill="none" stroke="#00f" stroke-width=".2"/>
<path d="M36.5 93.6h5.4" fill="none" stroke="#00f" stroke-width=".2"/>
<path d="M41.9 93.6h5.5" fill="none" stroke="#00f" stroke-width=".2"/>
<path d="M47.4 93.6h6.7" fill="none" stroke="#00f" stroke-width=".2"/>
<path d="M54.1 93.6h13.6" fill="none" stroke="#00f" stroke-width=".2"/>
<path d="M67.7 93.6h9.6" fill="none" stroke="#00f" stroke-width=".2"/>
<path d="M133 80.1v14.9" fill="none" stroke="#00f" stroke-width=".2"/>
<path d="M133 95h23.1" fill="none" stroke="#00f" stroke-width=".2"/>
<path d="M162.9 95h40.7" fill="none" stroke="#00f" stroke-width=".2"/>
<path d="M67.7 93.6v2.8" fill="none" stroke="#00f" stroke-width=".2"/>
<path d="M36.5 93.6v8.2" fill="none" stroke="#00f" stroke-width=".2"/>
<path d="M133 95v6.8" fill="none" stroke="#00f" stroke-width=".2"/>
<path d="M47.4 93.6v9.6" fill="none" stroke="#00f" stroke-width=".2"/>
<path d="M54.1 93.6v9.6" fill="none" stroke="#00f" stroke-width=".2"/>
<path d="M41.9 93.6v10.9" fill="none" stroke="#00f" stroke-width=".2"/>
<path d="M39.2 104.5h2.7" fill="none" stroke="#00f" stroke-width=".2"/>
<path d="M67.7 103.2v1.3" fill="none" stroke="#00f" stroke-width=".2"/>
<path d="M67.7 104.5h10.9" fill="none" stroke="#00f" stroke-width=".2"/>
<path d="M195.5 105.9h1.3" fill="none" stroke="#00f" stroke-width=".2"/>
<path d="M203.6 95v10.9" fill="none" stroke="#00f" stroke-width=".2"/>
<path d="M67.7 104.5v2.7" fill="none" stroke="#00f" stroke-width=".2"/>
<path d="M172.4 104.5v4.1" fill="none" stroke="#00f" stroke-width=".2"/>
<path d="M195.5 105.9v5.4" fill="none" stroke="#00f" stroke-width=".2"/>
<path d="M67.7 114v2.8" fill="none" stroke="#00f" stroke-width=".2"/>
<path d="M58.2 116.8h9.5" fill="none" stroke="#00f" stroke-width=".2"/>
<path d="M67.7 116.8h10.9" fill="none" stroke="#00f" stroke-width=".2"/>
<path d="M195.5 116.8v1.3" fill="none" stroke="#00f" stroke-width=".2"/>
<path d="M67.7 116.8v2.7" fill="none" stroke="#00f" stroke-width=".2"/>
<path d="M172.4 115.4v4.1" fill="none" stroke="#00f" stroke-width=".2"/>
<path d="M58.2 116.8v4" fill="none" stroke="#00f" stroke-width=".2"/>
<path d="M133 108.6v19" fill="none" stroke="#00f" stroke-width=".2"/>
<path d="M133 127.6h8.1" fill="none" stroke="#00f" stroke-width=".2"/>
<path d="M203.6 105.9v21.7" fill="none" stroke="#00f" stroke-width=".2"/>
<path d="M172.4 124.9v4.1" fill="none" stroke="#00f" stroke-width=".2"/>
<path d="M146.6 129h25.8" fill="none" stroke="#00f" stroke-width=".2"/>
<path d="M172.4 129h12.2" fill="none" stroke="#00f" stroke-width=".2"/>
<path d="M195.5 123.5v5.5" fill="none" stroke="#00f" stroke-width=".2"/>
<path d="M191.4 129h4.1" fill="none" stroke="#00f" stroke-width=".2"/>
<path d="M195.5 129h4.1" fill="none" stroke="#00f" stroke-width=".2"/>
<path d="M36.5 107.2v27.2" fill="none" stroke="#00f" stroke-width=".2"/>
<path d="M3.9 134.4h32.6" fill="none" stroke="#00f" stroke-width=".2"/>
<path d="M47.4 108.6v25.8" fill="none" stroke="#00f" stroke-width=".2"/>
<path d="M36.5 134.4h10.9" fill="none" stroke="#00f" stroke-width=".2"/>
<path d="M54.1 108.6v25.8" fill="none" stroke="#00f" stroke-width=".2"/>
<path d="M47.4 134.4h6.7" fill="none" stroke="#00f" stroke-width=".2"/>
<path d="M58.2 126.3v8.1" fill="none" stroke="#00f" stroke-width=".2"/>
<path d="M54.1 134.4h4.1" fill="none" stroke="#00f" stroke-width=".2"/>
<path d="M67.7 126.3v8.1" fill="none" stroke="#00f" stroke-width=".2"/>
<path d="M58.2 134.4h9.5" fill="none" stroke="#00f" stroke-width=".2"/>
<path d="M172.4 135.8v2.7" fill="none" stroke="#00f" stroke-width=".2"/>
<path d="M225.4 138.5h6.8" fill="none" stroke="#00f" stroke-width=".2"/>
<path d="M237.6 138.5h4.1" fill="none" stroke="#00f" stroke-width=".2"/>
<path d="M133 127.6v16.3" fill="none" stroke="#00f" stroke-width=".2"/>
<path d="M123.4 143.9h9.6" fill="none" stroke="#00f" stroke-width=".2"/>
<path d="M103.1 99.1v46.2" fill="none" stroke="#00f" stroke-width=".2"/>
<path d="M103.1 145.3h14.9" fill="none" stroke="#00f" stroke-width=".2"/>
<path d="M203.6 135.8v10.8" fill="none" stroke="#00f" stroke-width=".2"/>
<path d="M241.7 138.5v10.9" fill="none" stroke="#00f" stroke-width=".2"/>
<path d="M236.3 149.4h5.4" fill="none" stroke="#00f" stroke-width=".2"/>
<path d="M241.7 149.4h5.4" fill="none" stroke="#00f" stroke-width=".2"/>
<path d="M172.4 143.9v6.8" fill="none" stroke="#00f" stroke-width=".2"/>
<path d="M209.1 150.7h1.3" fill="none" stroke="#00f" stroke-width=".2"/>
<path d="M225.4 138.5v12.2" fill="none" stroke="#00f" stroke-width=".2"/>
<path d="M217.2 150.7h8.2" fill="none" stroke="#00f" stroke-width=".2"/>
<path d="M225.4 150.7h5.4" fill="none" stroke="#00f" stroke-width=".2"/>
<path d="M133 143.9v10.9" fill="none" stroke="#00f" stroke-width=".2"/>
<path d="M203.6 154.8v8.1" fill="none" stroke="#00f" stroke-width=".2"/>
<path d="M203.6 162.9h20.4" fill="none" stroke="#00f" stroke-width=".2"/>
<path d="M247.1 149.4v13.5" fill="none" stroke="#00f" stroke-width=".2"/>
<path d="M230.8 162.9h16.3" fill="none" stroke="#00f" stroke-width=".2"/>
<path d="M203.6 162.9v1.4" fill="none" stroke="#00f" stroke-width=".2"/>
<path d="M133 161.6v8.2" fill="none" stroke="#00f" stroke-width=".2"/>
<path d="M203.6 171.1v1.4" fill="none" stroke="#00f" stroke-width=".2"/>
<path d="M36.2 93.3h.7v.7h-.7zM36.2 134.1h.7v.7h-.7zM41.6 93.3h.7v.7h-.7zM47 93.3h.8v.7h-.8zM47 134.1h.8v.7h-.8zM53.8 93.3h.7v.7h-.7zM53.8 134.1h.7v.7h-.7zM57.9 134.1h.7v.7h-.7zM67.4 93.3h.7v.7h-.7zM67.4 104.2h.7v.7h-.7zM67.4 116.4h.7v.7h-.7zM132.6 79.7h.7v.7h-.7zM132.6 94.7h.7v.7h-.7zM132.6 127.3h.7v.7h-.7zM132.6 143.6h.7v.7h-.7zM163.9 79.7h.7v.7h-.7zM169.3 87.9h.8v.7h-.8zM172 128.7h.8v.7h-.8zM195.2 128.7h.7v.7h-.7zM203.3 105.5h.7v.8h-.7zM203.3 162.6h.7v.7h-.7zM225 150.4h.8v.7h-.8zM241.3 149h.8v.7h-.8z" fill-rule="evenodd" fill="#00f"/>
<g font-size="2" fill="#0000c8">
<text x="124.1" y="73.4">2W</text>
<text x="143.2" y="78.8">2A PTC</text>
<text x="27.6" y="88.3">1W</text>
<text x="92.2" y="84.2">0.27W</text>
<text x="92.9" y="87">max discharge 100mA</text>
<text x="177.1" y="84.2">Charger</text>
<text x="215.2" y="129.1">handles max</text>
<text x="215.2" y="131.4">charge I</text>
<text x="158.1" y="142">DISCHARGE</text>
<text x="195.5" y="151.5">4W/HS</text>
<text x="31" y="162.3">Vin must be same or higher</text>
<text x="31" y="164.7">than charger voltage</text>
<text x="247.8" y="167.8">sets max charge current</text>
<text x="209.8" y="169.2">3.5W</text>
<text x="247.8" y="170.2">1V = 1A</text>
</g>
<g font-size="2">
<text x="78.9" y="80.8">VCC</text>
<text x="102.4" y="80.7" transform="rotate(-90 102.4 80.7)">Q2</text>
<text x="105.5" y="80.7" transform="rotate(-90 105.5 80.7)">2N3904</text>
<text x="118" y="78.3">D2</text>
<text x="118.6" y="83.4">D</text>
<text x="125" y="83.4">100</text>
<text x="125.6" y="78.3">R1</text>
<text x="160.8" y="82.2">D6</text>
<text x="171.7" y="80.8">V2</text>
<text x="162.1" y="87.6">D</text>
<text x="171.7" y="87.6">12</text>
<text x=".1" y="94.4">CC</text>
<text x="27.7" y="91.9">R7</text>
<text x="77.5" y="94.4">2.5V</text>
<text x="98.8" y="94.7">R3</text>
<text x="158.2" y="93.2">R2</text>
<text x="27.8" y="96.9">1k</text>
<text x="62.2" y="98.8">R10</text>
<text x="63.6" y="101.9">1k</text>
<text x="99" y="97.8">1k</text>
<text x="157" y="98.3">0.1m</text>
<text x="29.2" y="108">TL431</text>
<text x="32.5" y="102.6">U1</text>
<text x="48" y="104.6">C3</text>
<text x="54.8" y="104.6">C4</text>
<text x="78.9" y="105.3">V1</text>
<text x="134.7" y="104.6">R14</text>
<text x="134.7" y="107.7">10k</text>
<text x="173.1" y="103.3" transform="rotate(-90 173.1 103.3)">VCC</text>
<text x="198.9" y="104.1">R8</text>
<text x="15.5" y="111" transform="rotate(-90 15.5 111)">VCC</text>
<text x="16.8" y="112.1">V1</text>
<text x="48" y="108.7">10µ</text>
<text x="54.8" y="108.7">100n</text>
<text x="69.4" y="110">R11</text>
<text x="69.4" y="113.1">1</text>
<text x="174.1" y="111.4">R15</text>
<text x="181.1" y="111.4">BZX84B6V8LY</text>
<text x="196.2" y="112.1">D4</text>
<text x="198.4" y="109.2">100</text>
<text x="16.8" y="118.9">12</text>
<text x="78.9" y="117.5">V2</text>
<text x="174.1" y="114.5">2k</text>
<text x="192.1" y="118.9">D5</text>
<text x="58.9" y="122.3">C8</text>
<text x="69.4" y="122.3">R12</text>
<text x="69.4" y="125.3">2k</text>
<text x="144.6" y="125.1" transform="rotate(-90 144.6 125.1)">VCC</text>
<text x="173.1" y="120.2">D3</text>
<text x="173.1" y="125.6">D</text>
<text x="180.9" y="124.3">BZX84B6V8LY</text>
<text x="58.9" y="126.4">100n</text>
<text x="137.4" y="131.1">V1</text>
<text x="145.2" y="127">U3</text>
<text x="174.1" y="131.8">R6</text>
<text x="186.5" y="126.3">R16</text>
<text x="204.3" y="130.4">NDP6020P</text>
<text x="138.8" y="136.4">LM358_AB</text>
<text x="174.1" y="134.8">2k</text>
<text x="186.8" y="132.3">1k</text>
<text x="204.3" y="133.8">M2</text>
<text x="233.6" y="136.7">C1</text>
<text x="116.7" y="143.3">U2</text>
<text x="121.5" y="141.4" transform="rotate(-90 121.5 141.4)">VCC</text>
<text x="173.1" y="139.2">D1</text>
<text x="233.7" y="141.8">1n</text>
<text x="36.5" y="147.4">.tran 0 100m 10m</text>
<text x="124.6" y="147.4">V2</text>
<text x="173.1" y="144.7">D</text>
<text x="211.9" y="148.9">R17</text>
<text x="229.5" y="148.8">U4</text>
<text x="234.3" y="146.8" transform="rotate(-90 234.3 146.8)">VCC</text>
<text x="35.8" y="151.5">.inc LM358_AB.sub</text>
<text x="35.8" y="154.2">.inc TL431.lib</text>
<text x="114.9" y="152.7">LM358_AB</text>
<text x="197.2" y="153.2">TIP142</text>
<text x="201.6" y="150.1">U5</text>
<text x="212.6" y="154.1">1k</text>
<text x="221.7" y="154.2">LM358_AB</text>
<text x="237.4" y="152.9">ref</text>
<text x="258.7" y="155" transform="rotate(-90 258.7 155)">ref</text>
<text x="35.8" y="156.9">.inc NDP6020P.lib</text>
<text x="134.7" y="157.6">R13</text>
<text x="134.7" y="160.7">50k 50k pot</text>
<text x="226.1" y="161.2">R5</text>
<text x="260.1" y="156.9">V3</text>
<text x="205.3" y="167.1">R4</text>
<text x="226.2" y="166.2">1k</text>
<text x="260.1" y="163.7">2</text>
<text x="205.3" y="170.2">1</text>
</g>
</svg>
